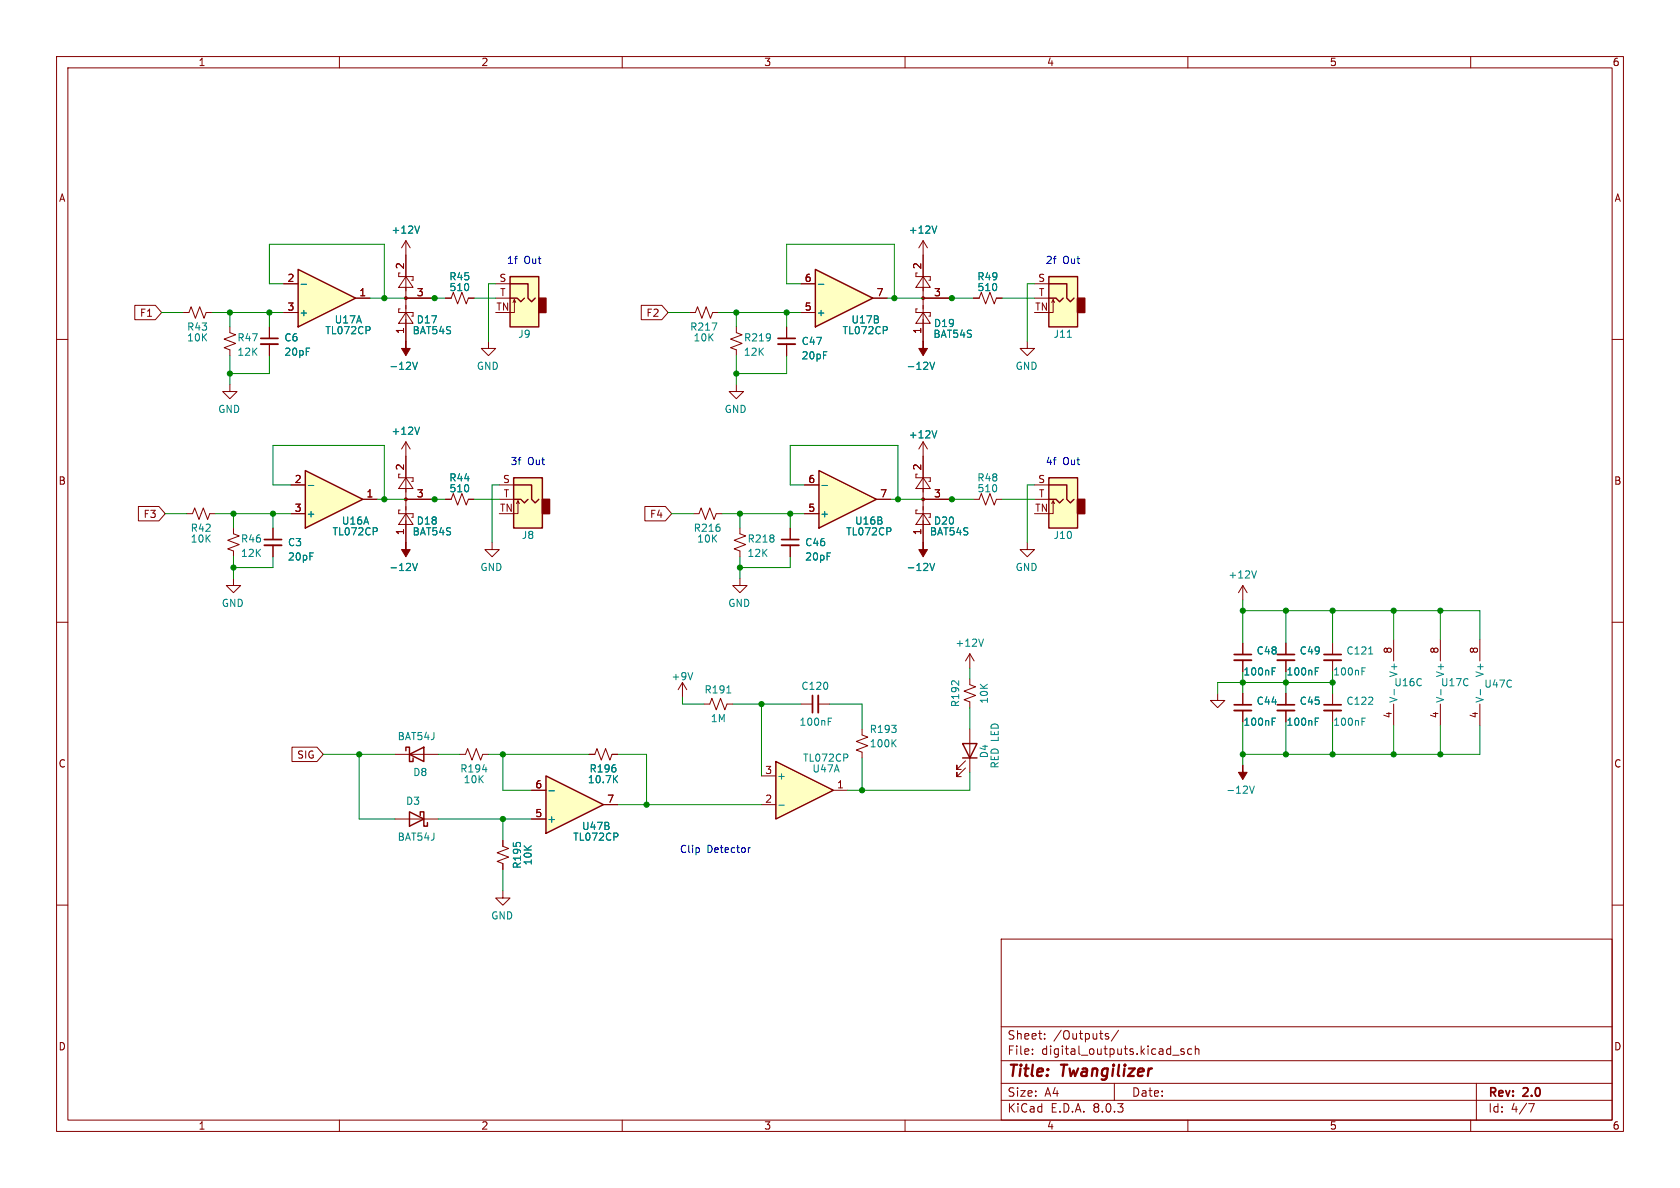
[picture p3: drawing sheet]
<svg xmlns="http://www.w3.org/2000/svg" width="297mm" height="210mm" viewBox="0 0 297 210" stroke-linecap="round" stroke-linejoin="round" font-family="sans-serif">
<g fill="none" stroke="#840000" stroke-width=".18">
<path d="M10 10h277v190h-277zM12 12h273v186h-273zM60 10v2M110 10v2M160 10v2M210 10v2M260 10v2M10 60h2M285 60h2M10 110h2M285 110h2M10 160h2"/>
<path d="M285 160h2M177 166h108v32h-108zM60 198v2M110 198v2M160 198v2M177 194.5h108M177 191.5h108M177 187.5h108M177 181.5h108M182.5 186.3v.1M182.5 185.5v.1M184.7 183.6v.1"/>
<path d="M184.7 182.8v.1M195.5 183.1l.5 .2v.2l-.2 .2-.4-.1M195.5 182.8h.5M197 191.5v3M197.7 182.1l-1.2 2M207.3 186.5h1.2M209.3 185.5l-.3-.1-.3 .2 .1 .2 .5 .2v.3h-.6M210 198v2M210.7 185.5l-.5-.1-.2 .3v.4l.1 .2h.6M211.3 185.5l.2-.1 .4 .1 .1 .9M211.3 184.9v1.5M260 198v2"/>
<path d="M261 191.5v6.5M270.2 195.1h1l-.6 1.5"/>
</g>
<path d="M90.2 48.9h5v8.9h-5z" fill="#ffffc2"/>
<path d="M95.2 52.7h1.3v2.5h-1.3z" fill="#840000" stroke="#840000" stroke-width=".25"/>
<path d="M87.6 50.2h2.6M87.6 52.7h2.6M90.9 53l-.2 .5M91.2 53.5l-.3-.5v2.2h-.7M181.6 60.3v1.3h-1.3l1.3 1.3 1.3-1.3h-1.3" fill="none" stroke="#840000" stroke-width=".18"/>
<path d="M90.2 48.9h5v8.9h-5zM90.2 52.7h1.2l.7 .6 .6-.6M90.2 50.2h3.1v2.5l.7 .6 .6-.6" fill="none" stroke="#840000" stroke-width=".25"/>
<path d="M185.4 48.9h5.1v8.9h-5.1z" fill="#ffffc2"/>
<path d="M190.5 52.7h1.3v2.5h-1.3z" fill="#840000" stroke="#840000" stroke-width=".25"/>
<g fill="none" stroke="#840000" stroke-width=".18">
<path d="M70.5 48.3v.6h2.5v.6h-.2M70.7 54.6h-.2v.6h2.5v.7h-.2M71.8 55.2l1.2 2h-2.5zM71.8 48.9l1.2 1.9h-2.5zM71.8 52.7h5M71.8 42.5l-.8 1.3M71.8 42.5v17.8M71.8 42.5l.7 1.3M78.7 52.7h1.1l.3-1 .8 2 .8-2 .7 2 .4-1h1M172.1 52.7h1l.4-1 .7 2 .8-2 .8 2 .3-1h1.1M182.9 50.2h2.5M182.9 52.7h2.5"/>
<path d="M186.2 53l-.3 .5M186.4 53.5l-.2-.5v2.2h-.8M78.7 88.3h1.1l.3-1.1 .8 2.1 .8-2.1 .7 2.1 .4-1h1M219.7 103.5v2.5M219.7 103.5l-.8 1.3M219.7 103.5l.8 1.3M235.6 113.7v2M235.6 116.7v2M246.4 113v3.8M254.6 113v3.8M261.6 113v3.8M104.1 133.4h1.1l.3-1.1 .8 2.1 .8-2.1 .7 2.1 .4-1h1"/>
<path d="M219.7 122.6v2M219.7 125.6v2M246.4 124.5v3.8M254.6 124.5v3.8M261.6 124.5v3.8"/>
</g>
<path d="M185.4 48.9h5.1v8.9h-5.1zM185.4 52.7h1.3l.6 .6 .7-.6M185.4 50.2h3.2v2.5l.6 .6 .7-.6" fill="none" stroke="#840000" stroke-width=".25"/>
<g fill="none" stroke="#008484" stroke-width=".18">
<path d="M74.2 39.9l-.4 1.3M188.7 59.6h.7M72.9 64l.5 1.3 .4-1.3M72.9 99.6l.5 1.3 .4-1.3M222.1 100.9l-.4 1.3M240.8 118.7h.4M240.8 118.1h.6M242 115.6h.7M108.6 137.6l.6 .8M109.2 137.1l-.7 .7M224.9 127.5h.4M224.9 126.9h.6"/>
<path d="M246.5 121.9v.9M254.7 121.9v.9M261.7 121.9v.9"/>
</g>
<g fill="#840000" stroke="#840000" stroke-width=".18">
<path d="M71.8 95.9v1.3h.7l-.7 1.2-.8-1.2h.8z"/>
<path d="M71.8 60.3v1.3h.7l-.7 1.3-.8-1.3h.8z"/>
<circle cx="71.8" cy="52.7" r=".25"/>
</g>
<path d="M234.1 116.7h3M218.2 125.6h3" fill="none" stroke="#840000" stroke-width=".33"/>
<path d="M234.1 115.7h3M218.2 124.6h3" fill="none" stroke="#840000" stroke-width=".3"/>
<path d="M52.7 47.6l10.2 5.1-10.2 5.1z" fill="#ffffc2"/>
<path d="M52.7 47.6l10.2 5.1-10.2 5.1z" fill="none" stroke="#840000" stroke-width=".25"/>
<path d="M50.2 50.2h2.5M50.2 55.2h2.5M62.9 52.7h2.5M235.6 122.6v2M235.6 125.6v2" fill="none" stroke="#840000" stroke-width=".18"/>
<path d="M53.2 50.3h1M65.4 57.9v.4M240.8 127.5h.4M240.8 126.9h.6" fill="none" stroke="#008484" stroke-width=".18"/>
<path d="M234.1 125.6h3" fill="none" stroke="#840000" stroke-width=".33"/>
<path d="M234.1 124.6h3" fill="none" stroke="#840000" stroke-width=".3"/>
<path d="M96.5 137.2l10.2 5-10.2 5.1z" fill="#ffffc2"/>
<path d="M96.5 137.2l10.2 5-10.2 5.1z" fill="none" stroke="#840000" stroke-width=".25"/>
<g fill="none" stroke="#840000" stroke-width=".18">
<path d="M86.4 60.3v1.3h-1.3l1.3 1.3 1.2-1.3h-1.2M163.2 78.1l-.8 1.3M163.2 78.1v17.8M163.2 78.1l.8 1.3M161.9 83.8v.7h2.6v.6h-.3M162.2 90.2h-.3v.6h2.6v.6h-.3M163.2 90.8l1.3 1.9h-2.6zM163.2 84.5l1.3 1.9h-2.6zM163.2 88.3h5.1M94 139.7h2.5M215.3 122.6v1.2h1.2l-1.2 1.3-1.3-1.3h1.3M227.3 122.6v2"/>
<path d="M227.3 125.6v2M94 144.8h2.5M106.7 142.2h2.5"/>
</g>
<path d="M165.6 76.1l-.4 1.3M164.4 99.6l.4 1.3 .4-1.3M97 139.8h1M220.9 139l.4 1.2 .4-1.2M232.5 127.5h.4M232.5 126.9h.6M109.2 147.4v.4" fill="none" stroke="#008484" stroke-width=".18"/>
<g fill="#840000" stroke="#840000" stroke-width=".18">
<path d="M163.2 95.9v1.3h.8l-.8 1.2-.8-1.2h.8z"/>
<path d="M219.7 135.3v1.2h.8l-.8 1.3-.8-1.3h.8z"/>
<circle cx="163.2" cy="88.3" r=".25"/>
</g>
<path d="M225.8 125.6h3.1" fill="none" stroke="#840000" stroke-width=".33"/>
<path d="M225.8 124.6h3.1" fill="none" stroke="#840000" stroke-width=".3"/>
<path d="M144.8 83.2l10.1 5.1-10.1 5z" fill="#ffffc2"/>
<path d="M144.8 83.2l10.1 5.1-10.1 5z" fill="none" stroke="#840000" stroke-width=".25"/>
<g fill="none" stroke="#840000" stroke-width=".18">
<path d="M121.9 55.2h1l.4-1 .8 2.1 .7-2.1 .8 2.1 .4-1.1h1M161.9 48.3v.6h2.6v.6h-.3M162.2 54.6h-.3v.6h2.6v.7h-.3M163.2 55.2l1.3 2h-2.6zM163.2 48.9l1.3 1.9h-2.6zM163.2 42.5l-.8 1.3M163.2 42.5v17.8M163.2 42.5l.8 1.3M163.2 52.7h5.1M87 95.9v1.3h-1.3l1.3 1.2 1.3-1.2h-1.3M142.2 90.8h2.6M142.2 85.7h2.6"/>
<path d="M154.9 88.3h2.6M88.9 157.5v1.3h-1.3l1.3 1.2 1.3-1.2h-1.3"/>
</g>
<path d="M165.6 39.9l-.4 1.3M125.9 57.1h.8l-.5 1.3M164.4 64l.4 1.3 .4-1.3M145.3 85.8h1M157.4 93.4v.4" fill="none" stroke="#008484" stroke-width=".18"/>
<g fill="#840000" stroke="#840000" stroke-width=".18">
<path d="M163.2 60.3v1.3h.8l-.8 1.3-.8-1.3h.8z"/>
<circle cx="163.2" cy="52.7" r=".25"/>
</g>
<path d="M90.8 84.5h5.1v8.8h-5.1z" fill="#ffffc2"/>
<path d="M95.9 88.3h1.3v2.5h-1.3z" fill="#840000" stroke="#840000" stroke-width=".25"/>
<path d="M88.3 85.7h2.5M88.3 88.3h2.5M91.6 88.5l-.3 .5M91.8 89l-.2-.5v2.3h-.8M181.6 95.9v1.3h-1.3l1.3 1.2 1.3-1.2h-1.3M88.9 148.6v1l1 .4-2 .7 2 .8-2 .8 1 .4v1" fill="none" stroke="#840000" stroke-width=".18"/>
<path d="M90.8 84.5h5.1v8.8h-5.1zM90.8 88.3h1.3l.6 .6 .6-.6M90.8 85.7h3.2v2.6l.6 .6 .6-.6" fill="none" stroke="#840000" stroke-width=".25"/>
<path d="M185.4 84.5h5.1v8.8h-5.1z" fill="#ffffc2"/>
<path d="M190.5 88.3h1.3v2.5h-1.3z" fill="#840000" stroke="#840000" stroke-width=".25"/>
<g fill="none" stroke="#840000" stroke-width=".18">
<path d="M40.6 57.8v1l1.1 .4-2.1 .7 2.1 .8-2.1 .8 1 .3v1.1M47.6 57.8v2M40.6 67.9v1.3h-1.2l1.2 1.3 1.3-1.3h-1.3M47.6 60.8v2.1M71.8 78.1v17.8M71.8 78.1l-.8 1.3M71.8 78.1l.7 1.3M70.5 83.8v.7h2.5v.6h-.2M70.7 90.2h-.2v.6h2.5v.6h-.2M71.8 90.8l1.2 1.9h-2.5zM71.8 84.5l1.2 1.9h-2.5zM71.8 88.3h5"/>
<path d="M172.1 88.3h1l.4-1.1 .7 2.1 .8-2.1 .8 2.1 .3-1h1.1M182.9 85.7h2.5M182.9 88.3h2.5M186.2 88.5l-.3 .5M186.4 89l-.2-.5v2.3h-.8M219.7 113.7v2M219.7 116.7v2M227.3 113.7v2M227.3 116.7v2"/>
</g>
<path d="M185.4 84.5h5.1v8.8h-5.1zM185.4 88.3h1.3l.6 .6 .7-.6M185.4 85.7h3.2v2.6l.6 .6 .7-.6" fill="none" stroke="#840000" stroke-width=".25"/>
<circle cx="71.8" cy="88.3" r=".25" fill="#840000" stroke="#840000" stroke-width=".18"/>
<path d="M74.2 75.5l-.4 1.3M224.9 118.7h.4M224.9 118.1h.6M232.5 118.7h.4M232.5 118.1h.6" fill="none" stroke="#008484" stroke-width=".18"/>
<path d="M46.1 60.8h3M218.2 116.7h3M225.8 116.7h3.1" fill="none" stroke="#840000" stroke-width=".33"/>
<path d="M46.1 59.8h3M218.2 115.7h3M225.8 115.7h3.1" fill="none" stroke="#840000" stroke-width=".3"/>
<path d="M54 83.2l10.1 5.1-10.1 5z" fill="#ffffc2"/>
<path d="M54 83.2l10.1 5.1-10.1 5z" fill="none" stroke="#840000" stroke-width=".25"/>
<g fill="none" stroke="#840000" stroke-width=".18">
<path d="M32.4 55.2h1l.4-1 .7 2.1 .8-2.1 .8 2.1 .3-1.1h1.1M33 90.8h1l.4-1 .8 2 .7-2 .8 2 .4-1h1M41.3 93.3v1.1l1 .3-2 .8 2 .8-2 .7 1 .4v1M48.3 93.3v2.1M48.3 96.4v2M51.4 85.7h2.6M51.4 90.8h2.6M64.1 88.3h2.6M122.6 90.8h1l.4-1 .7 2 .8-2 .7 2 .4-1h1M130.8 93.3v1.1l1 .3-2 .8 2 .8-2 .7 1 .4v1M139.7 93.3v2.1M139.7 96.4v2"/>
<path d="M41.3 102.2v1.3h-1.3l1.3 1.3 1.2-1.3h-1.2M130.8 102.2v1.3h-1.3l1.3 1.3 1.3-1.3h-1.3M120.6 120.7l-.7 1.2M120.6 120.7v2.5M120.6 120.7l.8 1.2M124.5 124.5h1l.4-1.1 .7 2.1 .8-2.1 .7 2.1 .4-1h1M141.6 124.5h2M144.7 124.5h2M152.4 128.9v1l1 .4-2 .8 2 .7-2 .8 1 .4v1"/>
</g>
<path d="M54.5 85.8h1M66.6 93.4v.4M122.5 118.9l-.5 1.3M128.5 122.5h.7M146.4 127.5h.4M146.4 126.9h.6M157.9 131.3l.5 .7M158.4 130.8l-.7 .7" fill="none" stroke="#008484" stroke-width=".18"/>
<path d="M46.7 96.4h3.1M138.2 96.4h3M144.7 122.9v3.1" fill="none" stroke="#840000" stroke-width=".33"/>
<path d="M46.7 95.4h3.1M138.2 95.4h3M143.6 122.9v3.1" fill="none" stroke="#840000" stroke-width=".3"/>
<path d="M137.2 134.6l10.1 5.1-10.1 5.1z" fill="#ffffc2"/>
<path d="M137.2 134.6l10.1 5.1-10.1 5.1zM170.2 131.4h2.5l-1.3 2.6zM170.2 134h2.5" fill="none" stroke="#840000" stroke-width=".25"/>
<g fill="none" stroke="#840000" stroke-width=".18">
<path d="M130.2 57.8v1l1 .4-2 .7 2 .8-2 .8 1 .3v1.1M139.1 57.8v2M130.2 67.9v1.3h-1.3l1.3 1.3 1.2-1.3h-1.2M139.1 60.8v2.1M171.4 115.6v2.5M171.4 115.6l-.7 1.2M171.4 115.6l.8 1.2M134.6 137.2h2.6M147.3 139.7h2.6M170.7 135.8l-1.5 1.5v-.8v.8h.7M170.7 134.5l-1.5 1.5v-.7v.7h.7M171.4 120v1l1.1 .4-2.1 .8 2.1 .7-2.1 .8 1 .4v1"/>
<path d="M171.4 128.9v7.6M134.6 142.2h2.6"/>
</g>
<path d="M173.9 113l-.5 1.2M149.8 133.4v.4M137.7 142.3h1" fill="none" stroke="#008484" stroke-width=".18"/>
<path d="M137.5 60.8h3.1" fill="none" stroke="#840000" stroke-width=".33"/>
<path d="M137.5 59.8h3.1" fill="none" stroke="#840000" stroke-width=".3"/>
<path d="M144.1 47.6l10.2 5.1-10.2 5.1z" fill="#ffffc2"/>
<path d="M144.1 47.6l10.2 5.1-10.2 5.1zM71.8 132.7v-.6h.6v2.5h.6v-.6M72.4 133.4l2.5-1.3v2.5zM72.4 143.5l2.5 1.3-2.5 1.3zM74.3 144.1v-.6h.6v2.6h.7v-.7" fill="none" stroke="#840000" stroke-width=".25"/>
<g fill="none" stroke="#840000" stroke-width=".18">
<path d="M23.8 54h3.7l1.1 1.2-1.1 1.3h-3.7zM47.6 57.8v2M50.2 55.2h2.5M50.2 50.2h2.5M62.9 52.7h2.5M71.8 52.7h5M71.8 45.1v3.8M71.8 56.5v3.8M78.7 52.7h1.1M82.8 52.7h1M113.4 54h3.6l1.1 1.2-1.1 1.3h-3.6zM139.1 57.8v2"/>
<path d="M141.6 55.2h2.5M141.6 50.2h2.5M154.3 52.7h2.5M163.2 52.7h5.1M163.2 45.1v3.8M163.2 56.5v3.8M172.1 52.7h1M176.1 52.7h1.1M47.6 60.8v2.1M139.1 60.8v2.1M24.5 89.5h3.6l1.1 1.3-1.1 1.3h-3.6zM48.3 93.3v2.1"/>
<path d="M48.3 96.4v2M51.4 90.8h2.6M51.4 85.7h2.6M64.1 88.3h2.6M71.8 88.3h5M71.8 80.6v3.9M71.8 92.1v3.8M78.7 88.3h1.1M82.8 88.3h1M114 89.5h3.6l1.1 1.3-1.1 1.3h-3.6zM139.7 93.3v2.1M139.7 96.4v2"/>
<path d="M142.2 90.8h2.6M142.2 85.7h2.6M154.9 88.3h2.6M163.2 80.6v3.9M163.2 92.1v3.8M163.2 88.3h5.1M219.7 113.7v2M219.7 116.7v2M227.3 113.7v2M227.3 116.7v2M51.6 132.1h4.4l1.1 1.3-1.1 1.2h-4.4zM69.8 133.4h7.7"/>
<path d="M81.3 133.4h1l.4-1.1 .7 2.1 .8-2.1 .8 2.1 .3-1h1.1M94 139.7h2.5M104.1 133.4h1.1M108.2 133.4h1M219.7 122.6v2M219.7 125.6v2M227.3 122.6v2M227.3 125.6v2M69.8 144.8h7.7M88.9 148.6v1M88.9 152.7v1M94 144.8h2.5"/>
<path d="M106.7 142.2h2.5"/>
</g>
<g fill="none" stroke="#008484" stroke-width=".18">
<path d="M74.2 39.9l-.4 1.3M165.6 39.9l-.4 1.3M53.2 50.3h1M65.4 57.9v.4M144.7 50.3h.9M156.8 57.9v.4M72.9 64l.5 1.3 .4-1.3M74.2 75.5l-.4 1.3M164.4 64l.4 1.3 .4-1.3M165.6 76.1l-.4 1.3M54.5 85.8h1M66.6 93.4v.4"/>
<path d="M72.9 99.6l.5 1.3 .4-1.3M145.3 85.8h1M157.4 93.4v.4M164.4 99.6l.4 1.3 .4-1.3M224.9 118.7h.4M224.9 118.1h.6M232.5 118.7h.4M232.5 118.1h.6M85.3 136h.8M97 139.8h1M108.6 137.6l.6 .8M109.2 137.1l-.7 .7"/>
<path d="M224.9 127.5h.4M224.9 126.9h.6M232.5 127.5h.4M232.5 126.9h.6M109.2 147.4v.4"/>
</g>
<path d="M132.3 149.9v.8M132.7 149.9l-.4 .2" fill="none" stroke="#0000c2" stroke-width=".18"/>
<g fill="none" stroke="#008400" stroke-width=".18">
<path d="M28.6 55.2h3.8M37.5 55.2h12.7M40.6 55.2v2.6M47.6 55.2v2.6M50.2 50.2h-2.6v-7h20.3v9.5M65.4 52.7h13.3M83.8 52.7h3.8M87.6 50.2h-1.2v10.1M118.1 55.2h3.8M127 55.2h14.6M130.2 55.2v2.6M139.1 55.2v2.6"/>
<path d="M141.6 50.2h-2.5v-7h19v9.5M156.8 52.7h15.3M177.2 52.7h5.7M182.9 50.2h-1.3v10.1M40.6 62.9v5M47.6 62.9v3.1h-7M130.2 62.9v5M139.1 62.9v3.1h-8.9M29.2 90.8h3.8M38.1 90.8h13.3M41.3 90.8v2.5M41.3 98.4v3.8"/>
<path d="M48.3 98.4v1.9h-7M48.3 90.8v2.5M51.4 85.7h-3.1v-7h19.6v9.6M66.7 88.3h12M83.8 88.3h4.5M88.3 85.7h-1.3v10.2M118.7 90.8h3.9M127.6 90.8h14.6M130.8 90.8v2.5M130.8 98.4v3.8M139.7 98.4v1.9h-8.9M139.7 90.8v2.5"/>
<path d="M142.2 85.7h-2.5v-7h19v9.6M157.5 88.3h14.6M177.2 88.3h5.7M182.9 85.7h-1.3v10.2M171.4 118.1v1.9M219.7 106v7.7M219.7 118.7v3.9M219.7 108h41.9v5M227.3 108v5.7M227.3 118.7v3.9M235.6 108v5.7M235.6 118.7v3.9"/>
<path d="M246.4 108v5M254.6 108v5M57.1 133.4h12.7M63.5 133.4v11.4h6.3M77.5 133.4h3.8M86.4 133.4h17.7M88.9 133.4v6.3h5.1M109.2 133.4h5.1v8.8M120.6 123.2v1.3h3.9M129.5 124.5h12.1M134.6 124.5v12.7M146.7 124.5h5.7v4.4"/>
<path d="M152.4 134v5.7M171.4 136.5v3.2h-21.5M171.4 125.1v3.8M219.7 127.6v7.7M227.3 127.6v5.8M235.6 120.7h-20.3v1.9M235.6 127.6v5.8M246.4 128.3v5.1M254.6 128.3v5.1M261.6 128.3v5.1h-41.9M77.5 144.8h16.5M88.9 144.8v3.8"/>
<path d="M88.9 153.7v3.8M109.2 142.2h25.4"/>
</g>
<g fill="#008400" stroke="#008400" stroke-width=".18">
<circle cx="254.6" cy="133.4" r=".46"/>
<circle cx="246.4" cy="133.4" r=".46"/>
<circle cx="254.6" cy="108" r=".46"/>
<circle cx="235.6" cy="108" r=".46"/>
<circle cx="246.4" cy="108" r=".46"/>
<circle cx="235.6" cy="120.7" r=".46"/>
<circle cx="235.6" cy="133.4" r=".46"/>
<circle cx="168.3" cy="88.3" r=".46"/>
<circle cx="158.7" cy="88.3" r=".46"/>
<circle cx="168.3" cy="52.7" r=".46"/>
<circle cx="47.6" cy="55.2" r=".46"/>
<circle cx="40.6" cy="55.2" r=".46"/>
<circle cx="76.8" cy="88.3" r=".46"/>
<circle cx="67.9" cy="88.3" r=".46"/>
<circle cx="76.8" cy="52.7" r=".46"/>
<circle cx="67.9" cy="52.7" r=".46"/>
<circle cx="41.3" cy="100.3" r=".46"/>
<circle cx="227.3" cy="120.7" r=".46"/>
<circle cx="219.7" cy="133.4" r=".46"/>
<circle cx="227.3" cy="133.4" r=".46"/>
<circle cx="219.7" cy="108" r=".46"/>
<circle cx="227.3" cy="108" r=".46"/>
<circle cx="219.7" cy="120.7" r=".46"/>
<circle cx="40.6" cy="66" r=".46"/>
<circle cx="41.3" cy="90.8" r=".46"/>
<circle cx="48.3" cy="90.8" r=".46"/>
<circle cx="139.7" cy="90.8" r=".46"/>
<circle cx="130.8" cy="100.3" r=".46"/>
<circle cx="130.8" cy="90.8" r=".46"/>
<circle cx="152.4" cy="139.7" r=".46"/>
<circle cx="134.6" cy="124.5" r=".46"/>
<circle cx="130.2" cy="55.2" r=".46"/>
<circle cx="139.1" cy="55.2" r=".46"/>
<circle cx="130.2" cy="66" r=".46"/>
<circle cx="158.1" cy="52.7" r=".46"/>
<circle cx="63.5" cy="133.4" r=".46"/>
<circle cx="114.3" cy="142.2" r=".46"/>
<circle cx="88.9" cy="133.4" r=".46"/>
<circle cx="88.9" cy="144.8" r=".46"/>
</g>
<g font-size="2.8" fill="#840000">
<text x="178" y="190.9">Title:</text>
<text x="187.7" y="190.9">Twangilizer</text>
</g>
<g font-size="2.1" fill="#840000">
<text x="178" y="184">Sheet:</text>
<text x="186.2" y="184">/Outputs/</text>
<text x="178" y="186.7">File:</text>
<text x="184.1" y="186.7">digital_outputs.kicad_sch</text>
<text x="178" y="196.9">KiCad</text>
<text x="178" y="194.1">Size:</text>
<text x="184.7" y="194.1">A4</text>
<text x="185.7" y="196.9">E.D.A.</text>
<text x="193.3" y="196.9">8.0.3</text>
<text x="200" y="194.1">Date:</text>
<text x="263" y="194.3">Rev:</text>
<text x="263" y="196.9">Id:</text>
<text x="267.1" y="196.9">4/7</text>
<text x="269.4" y="194.3">2.0</text>
</g>
<g font-size="1.8" fill="#840000">
<text x="35" y="11.9">1</text>
<text x="85" y="11.9">2</text>
<text x="135" y="11.9">3</text>
<text x="185" y="11.9">4</text>
<text x="235" y="11.9">5</text>
<text x="285" y="11.9">6</text>
<text x="10.3" y="35.9">A</text>
<text x="285.3" y="35.9">A</text>
<text x="71.5" y="47.7" transform="rotate(-90 71.5 47.7)">2</text>
<text x="162.9" y="47.7" transform="rotate(-90 162.9 47.7)">2</text>
<text x="50.7" y="49.9">2</text>
<text x="63.4" y="52.5">1</text>
<text x="73.6" y="52.5">3</text>
<text x="88.2" y="49.9">S</text>
<text x="88.3" y="52.5">T</text>
<text x="142.2" y="49.9">6</text>
<text x="154.9" y="52.5">7</text>
<text x="165" y="52.5">3</text>
<text x="183.4" y="49.9">S</text>
<text x="183.6" y="52.5">T</text>
<text x="24.6" y="56.2">F1</text>
<text x="50.7" y="55">3</text>
<text x="71.5" y="59.1" transform="rotate(-90 71.5 59.1)">1</text>
<text x="87.6" y="55">TN</text>
<text x="114.2" y="56.2">F2</text>
<text x="142.2" y="55">5</text>
<text x="162.9" y="59.1" transform="rotate(-90 162.9 59.1)">1</text>
<text x="182.9" y="55">TN</text>
<text x="71.5" y="83.3" transform="rotate(-90 71.5 83.3)">2</text>
<text x="162.9" y="83.3" transform="rotate(-90 162.9 83.3)">2</text>
<text x="10.3" y="85.9">B</text>
<text x="52" y="85.5">2</text>
<text x="64.7" y="88">1</text>
<text x="73.6" y="88">3</text>
<text x="88.8" y="85.5">S</text>
<text x="88.9" y="88">T</text>
<text x="142.8" y="85.5">6</text>
<text x="155.5" y="88">7</text>
<text x="165" y="88">3</text>
<text x="183.4" y="85.5">S</text>
<text x="183.6" y="88">T</text>
<text x="285.3" y="85.9">B</text>
<text x="25.3" y="91.8">F3</text>
<text x="52" y="90.6">3</text>
<text x="71.5" y="94.7" transform="rotate(-90 71.5 94.7)">1</text>
<text x="88.3" y="90.6">TN</text>
<text x="114.8" y="91.8">F4</text>
<text x="142.8" y="90.6">5</text>
<text x="162.9" y="94.7" transform="rotate(-90 162.9 94.7)">1</text>
<text x="182.9" y="90.6">TN</text>
<text x="246.1" y="115.6" transform="rotate(-90 246.1 115.6)">8</text>
<text x="254.4" y="115.6" transform="rotate(-90 254.4 115.6)">8</text>
<text x="261.4" y="115.6" transform="rotate(-90 261.4 115.6)">8</text>
<text x="246.1" y="127.1" transform="rotate(-90 246.1 127.1)">4</text>
<text x="254.4" y="127.1" transform="rotate(-90 254.4 127.1)">4</text>
<text x="261.4" y="127.1" transform="rotate(-90 261.4 127.1)">4</text>
<text x="10.3" y="135.9">C</text>
<text x="52.4" y="134.3">SIG</text>
<text x="135.2" y="136.9">3</text>
<text x="285.3" y="135.9">C</text>
<text x="94.5" y="139.4">6</text>
<text x="107.2" y="142">7</text>
<text x="135.2" y="142">2</text>
<text x="147.9" y="139.4">1</text>
<text x="94.5" y="144.5">5</text>
<text x="10.3" y="185.9">D</text>
<text x="285.3" y="185.9">D</text>
<text x="35" y="199.9">1</text>
<text x="85" y="199.9">2</text>
<text x="135" y="199.9">3</text>
<text x="185" y="199.9">4</text>
<text x="235" y="199.9">5</text>
<text x="285" y="199.9">6</text>
</g>
<g font-size="1.8" fill="#008484">
<text x="69.1" y="41.5">+12V</text>
<text x="160.6" y="41.5">+12V</text>
<text x="79.3" y="49.8">R45</text>
<text x="79.4" y="51.7">510</text>
<text x="172.7" y="49.8">R49</text>
<text x="172.7" y="51.7">510</text>
<text x="33" y="58.6">R43</text>
<text x="52.8" y="56.1">+</text>
<text x="57.4" y="59.3">TL072CP</text>
<text x="59.1" y="57.4">U17A</text>
<text x="72.8" y="59.3">BAT54S</text>
<text x="73.6" y="57.4">D17</text>
<text x="91.5" y="59.9">J9</text>
<text x="121.9" y="58.6">R217</text>
<text x="144.3" y="56.1">+</text>
<text x="148.9" y="59.3">TL072CP</text>
<text x="150.4" y="57.4">U17B</text>
<text x="164.9" y="59.9">BAT54S</text>
<text x="165" y="58">D19</text>
<text x="186.2" y="59.9">J11</text>
<text x="33" y="60.6">10K</text>
<text x="41.9" y="60.6">R47</text>
<text x="41.9" y="63.1">12K</text>
<text x="50.2" y="60.6">C6</text>
<text x="50.2" y="63.1">20pF</text>
<text x="68.7" y="65.6">-12V</text>
<text x="84.2" y="65.6">GND</text>
<text x="122.5" y="60.6">10K</text>
<text x="131.4" y="63.1">12K</text>
<text x="131.4" y="60.6">R219</text>
<text x="141.6" y="61.2">C47</text>
<text x="141.6" y="63.7">20pF</text>
<text x="160.2" y="65.6">-12V</text>
<text x="179.4" y="65.6">GND</text>
<text x="38.5" y="73.2">GND</text>
<text x="69.1" y="77.1">+12V</text>
<text x="128" y="73.2">GND</text>
<text x="160.6" y="77.7">+12V</text>
<text x="79.3" y="85.3">R44</text>
<text x="79.4" y="87.2">510</text>
<text x="172.7" y="85.3">R48</text>
<text x="172.7" y="87.2">510</text>
<text x="33.6" y="94.2">R42</text>
<text x="54.1" y="91.7">+</text>
<text x="58.7" y="94.8">TL072CP</text>
<text x="60.3" y="92.9">U16A</text>
<text x="72.8" y="94.8">BAT54S</text>
<text x="73.6" y="92.9">D18</text>
<text x="92.2" y="95.5">J8</text>
<text x="122.5" y="94.2">R216</text>
<text x="144.9" y="91.7">+</text>
<text x="149.5" y="94.8">TL072CP</text>
<text x="151.1" y="92.9">U16B</text>
<text x="164.3" y="94.8">BAT54S</text>
<text x="165" y="92.9">D20</text>
<text x="186.2" y="95.5">J10</text>
<text x="33.6" y="96.1">10K</text>
<text x="42.5" y="96.1">R46</text>
<text x="42.5" y="98.7">12K</text>
<text x="50.8" y="96.7">C3</text>
<text x="50.8" y="99.3">20pF</text>
<text x="68.7" y="101.1">-12V</text>
<text x="84.8" y="101.1">GND</text>
<text x="123.1" y="96.1">10K</text>
<text x="132" y="98.7">12K</text>
<text x="132.1" y="96.1">R218</text>
<text x="142.2" y="96.7">C46</text>
<text x="142.2" y="99.3">20pF</text>
<text x="160.2" y="101.1">-12V</text>
<text x="179.4" y="101.1">GND</text>
<text x="39.1" y="107.5">GND</text>
<text x="128.6" y="107.5">GND</text>
<text x="217.1" y="102.5">+12V</text>
<text x="168.8" y="114.5">+12V</text>
<text x="219.7" y="119.6">100nF</text>
<text x="222.1" y="115.9">C48</text>
<text x="227.3" y="119.6">100nF</text>
<text x="229.7" y="115.9">C49</text>
<text x="235.6" y="119.6">100nF</text>
<text x="237.9" y="115.9">C121</text>
<text x="247.2" y="119.8" transform="rotate(-90 247.2 119.8)">V+</text>
<text x="255.5" y="119.8" transform="rotate(-90 255.5 119.8)">V+</text>
<text x="262.5" y="119.8" transform="rotate(-90 262.5 119.8)">V+</text>
<text x="118.6" y="120.4">+9V</text>
<text x="124.4" y="122.8">R191</text>
<text x="141.6" y="122.1">C120</text>
<text x="169.8" y="125.1" transform="rotate(-90 169.8 125.1)">R192</text>
<text x="174.9" y="124.5" transform="rotate(-90 174.9 124.5)">10K</text>
<text x="222.1" y="124.8">C44</text>
<text x="229.7" y="124.8">C45</text>
<text x="237.9" y="124.8">C122</text>
<text x="246.4" y="121.5">U16C</text>
<text x="247.2" y="124.3" transform="rotate(-90 247.2 124.3)">V-</text>
<text x="254.6" y="121.5">U17C</text>
<text x="255.5" y="124.3" transform="rotate(-90 255.5 124.3)">V-</text>
<text x="262.3" y="121.8">U47C</text>
<text x="262.5" y="124.3" transform="rotate(-90 262.5 124.3)">V-</text>
<text x="70.2" y="131">BAT54J</text>
<text x="125.6" y="127.9">1M</text>
<text x="141.2" y="128.5">100nF</text>
<text x="153.7" y="129.8">R193</text>
<text x="219.7" y="128.5">100nF</text>
<text x="227.3" y="128.5">100nF</text>
<text x="235.6" y="128.5">100nF</text>
<text x="73" y="137.4">D8</text>
<text x="81.3" y="136.8">R194</text>
<text x="104.1" y="136.8">R196</text>
<text x="141.9" y="134.8">TL072CP</text>
<text x="143.5" y="136.8">U47A</text>
<text x="153.7" y="132.3">100K</text>
<text x="174.9" y="134.1" transform="rotate(-90 174.9 134.1)">D4</text>
<text x="176.8" y="136" transform="rotate(-90 176.8 136)">RED LED</text>
<text x="71.7" y="142.5">D3</text>
<text x="81.9" y="138.7">10K</text>
<text x="103.8" y="138.7">10.7K</text>
<text x="137.3" y="138">+</text>
<text x="216.7" y="140.5">-12V</text>
<text x="70.2" y="148.8">BAT54J</text>
<text x="96.6" y="145.6">+</text>
<text x="101.2" y="148.8">TL072CP</text>
<text x="102.8" y="146.9">U47B</text>
<text x="92.3" y="153.7" transform="rotate(-90 92.3 153.7)">R195</text>
<text x="94.2" y="153.1" transform="rotate(-90 94.2 153.1)">10K</text>
<text x="86.7" y="162.7">GND</text>
</g>
<g font-size="1.8" fill="#0000c2">
<text x="89.5" y="46.7">1f</text>
<text x="92.6" y="46.7">Out</text>
<text x="184.8" y="46.7">2f</text>
<text x="187.9" y="46.7">Out</text>
<text x="90.2" y="82.3">3f</text>
<text x="93.3" y="82.3">Out</text>
<text x="184.8" y="82.3">4f</text>
<text x="187.9" y="82.3">Out</text>
<text x="120.1" y="151">Clip</text>
<text x="125" y="151">Detector</text>
</g>
</svg>
